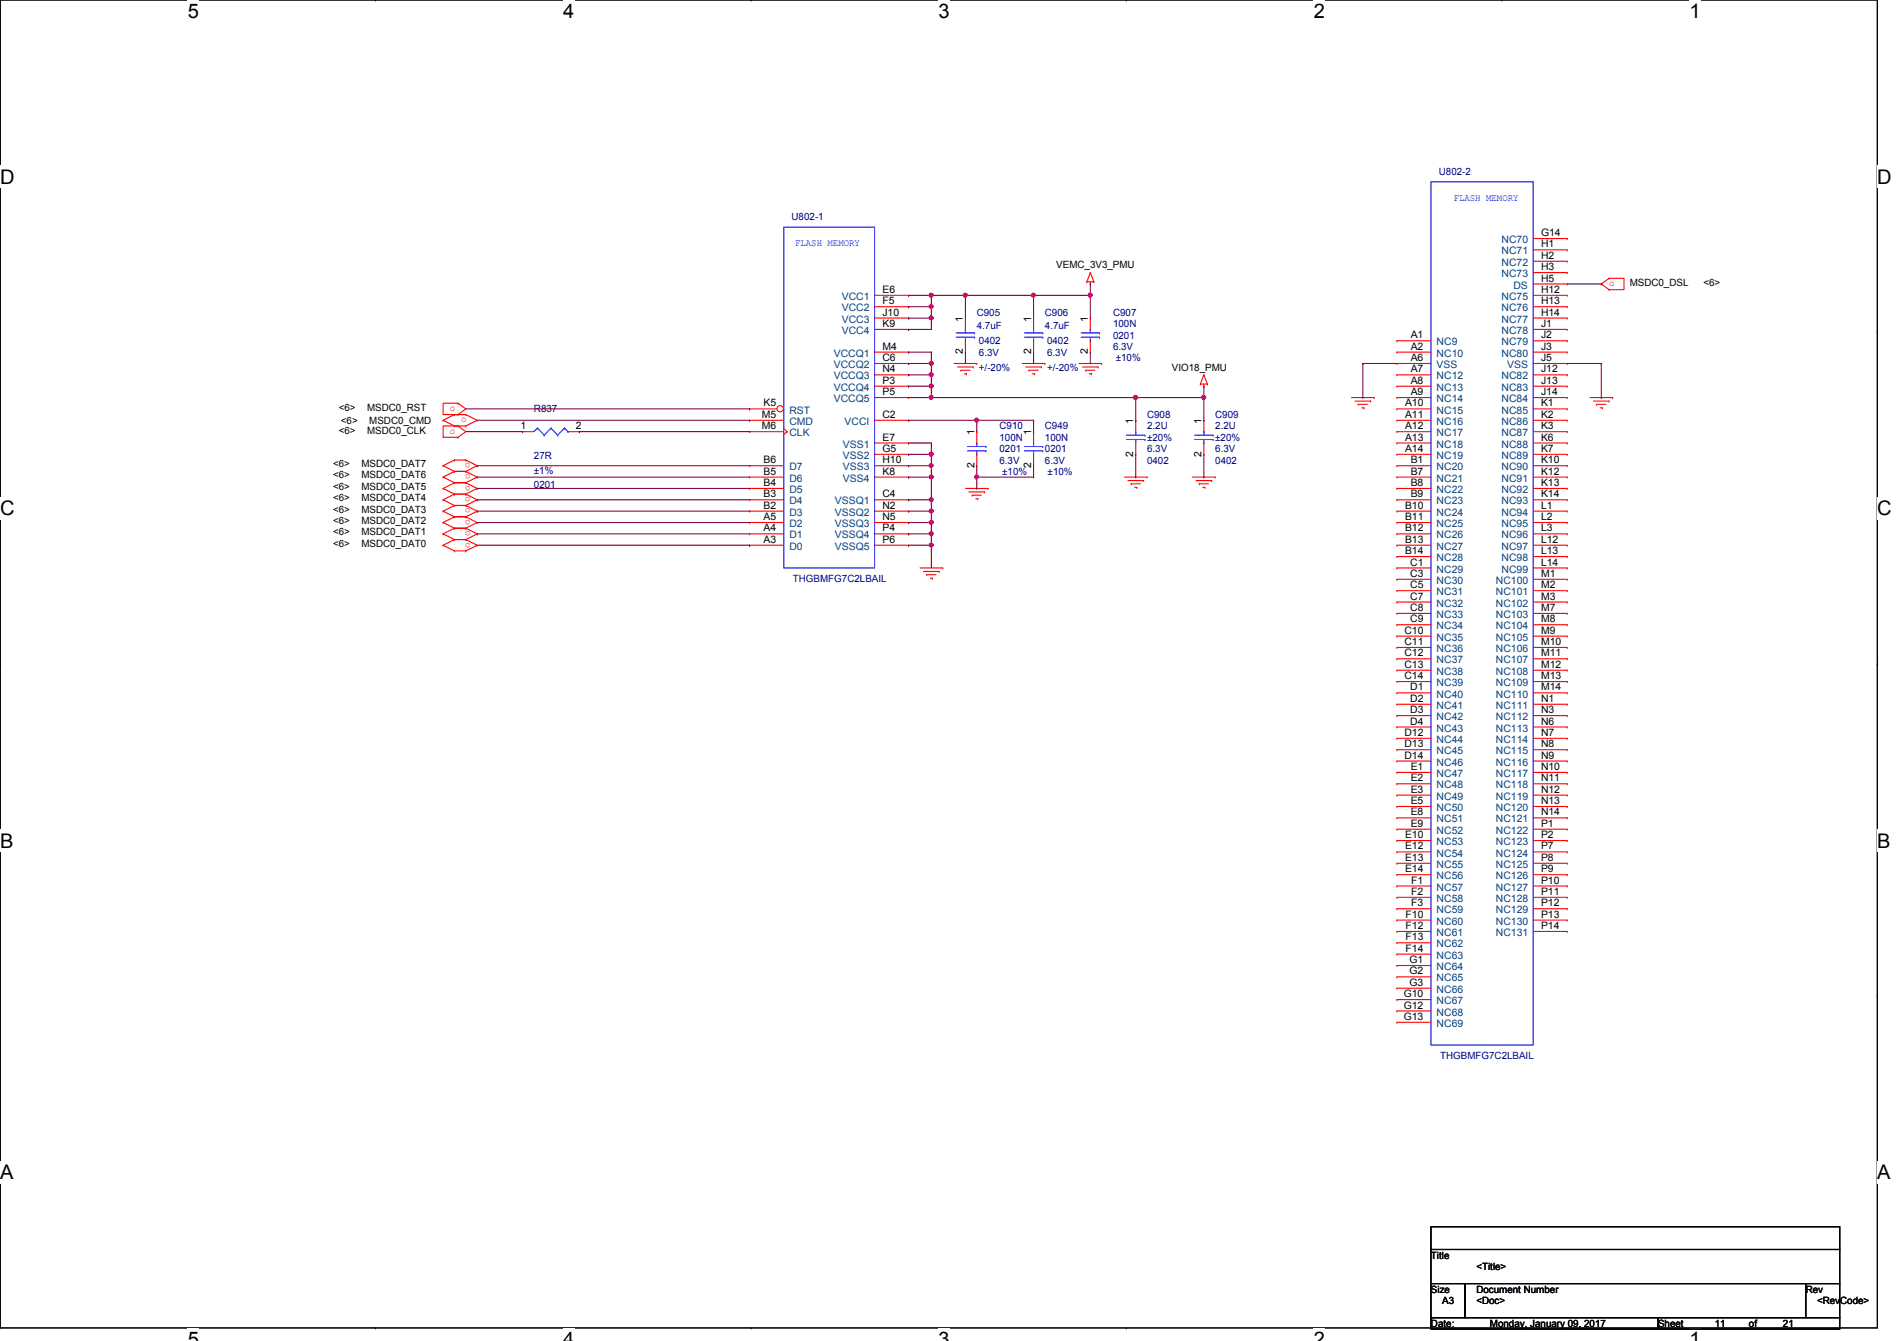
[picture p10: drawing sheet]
<svg xmlns="http://www.w3.org/2000/svg" width="297mm" height="210mm" viewBox="0 0 297 210" stroke-linecap="round" stroke-linejoin="round" font-family="sans-serif">
<path d="M0 0h294v207.9h-294z" fill="none" stroke="#000" stroke-width=".17"/>
<g fill="#fff">
<path d="M29.4 0h1.8v3.5h-1.8z"/>
<path d="M29.4 207.9h1.8v2h-1.8z"/>
</g>
<path d="M58.8 0h.1M58.8 207.9h.1" fill="none" stroke="#000" stroke-width=".17"/>
<g fill="#fff">
<path d="M88.2 0h1.7v3.5h-1.7z"/>
<path d="M88.2 207.9h1.7v2h-1.7z"/>
</g>
<path d="M117.6 0h.1M117.6 207.9h.1" fill="none" stroke="#000" stroke-width=".17"/>
<g fill="#fff">
<path d="M147 0h1.7v3.5h-1.7z"/>
<path d="M147 207.9h1.7v2h-1.7z"/>
</g>
<path d="M176.4 0h.1M176.4 207.9h.1" fill="none" stroke="#000" stroke-width=".17"/>
<g fill="#fff">
<path d="M205.7 0h1.8v3.5h-1.8z"/>
<path d="M205.7 207.9h1.8v2h-1.8z"/>
</g>
<path d="M235.2 0h.1M235.2 207.9h.1" fill="none" stroke="#000" stroke-width=".17"/>
<g fill="#fff">
<path d="M264.5 0h1.8v3.5h-1.8z"/>
<path d="M264.5 207.9h1.8v2h-1.8z"/>
<path d="M0 26h2.3v3.4h-2.3z"/>
<path d="M294 26h2.2v3.4h-2.2z"/>
<path d="M0 77.9h2.3v3.5h-2.3z"/>
<path d="M294 77.9h2.2v3.5h-2.2z"/>
</g>
<path d="M0 51.9h.1M294 51.9h.1" fill="none" stroke="#000" stroke-width=".17"/>
<g fill="#fff">
<path d="M0 129.9h2.1v3.4h-2.1z"/>
<path d="M294 129.9h2v3.4h-2z"/>
</g>
<path d="M0 103.9h.1M294 103.9h.1" fill="none" stroke="#000" stroke-width=".17"/>
<path d="M0 103.9h.1M294 103.9h.1" fill="none" stroke="#000" stroke-width=".16"/>
<g fill="#fff">
<path d="M0 181.8h2.1v3.5h-2.1z"/>
<path d="M294 181.8h2v3.5h-2z"/>
</g>
<path d="M0 155.9h.1M294 155.9h.1M224.1 192h64v3.6h-64zM224.1 195.6h64v5.3h-64zM224.1 200.9h5.3v5.3h-5.3zM224.1 206.2h35.5v1.8h-35.5zM229.4 200.9h53.3v5.3h-53.3zM259.6 206.2h28.5v1.8h-28.5zM282.7 200.9h5.4v5.3h-5.4z" fill="none" stroke="#000" stroke-width=".17"/>
<g fill="none" stroke="#f00" stroke-width=".17">
<path d="M136.9 56.9h5.4M136.9 46.2h5.4M136.9 48h5.4M136.9 49.8h5.4M136.9 51.6h5.4M136.9 55.1h5.4M136.9 58.7h5.4M142.3 46.2h.1M142.3 48h.1M142.3 49.8h.1M142.3 51.6h.1M142.3 55.1h.1"/>
<path d="M142.3 56.9h.1M142.3 58.7h.1M149.4 56.9h3.5M149.9 57.4h2.5M150.4 58h.1M150.4 58h1.5M151 58.5h.3M151.2 49.8h.1M151.2 55.1h.1M151.2 49.8v1.8M151.2 53.3v1.8M151.3 58.5h.1"/>
<path d="M152.4 57.4h.1M152.9 56.9h.1M160.1 56.9h3.5M160.6 57.4h2.5M161.1 58h.1M161.1 58h1.5M161.7 58.5h.3M161.8 49.8h.1M161.8 55.1h.1M161.8 49.8v1.8M161.8 53.3v1.8M162 58.5h.1"/>
<path d="M163.1 57.4h.1M163.6 56.9h.1M168.9 56.9h3.6M169.5 57.4h2.5M170 58h.1M170 58h1.4M170.2 44.1h.1M170.2 44.1h1.1M170.6 58.5h.3M170.7 44.4h.1M170.7 42.7h.1M170.7 44.1v.3"/>
<path d="M170.7 42.7l.6 1.4M170.7 42.7l-.5 1.4M170.9 58.5h.1M171.3 44.1h.1M172 57.4h.1M172.5 56.9h.1M188.5 58.7h.1M188.5 58.7l.6 1.4M188.5 58.7l-.5 1.4M252 43.6h.1M252 45.3h.1M252 43.6h2.3v1.7h-2.3"/>
<path d="M252 43.6l-1.3 .8 1.3 .9M69.4 72.9h.1M69.4 74.7h.1M69.4 76.5h.1M69.4 78.2h.1M69.4 65.8h.1M69.4 72.9l1.8 .9M69.4 74.7l1.8 .9M69.4 76.5l1.8 .8M69.4 78.2l1.8 .9M69.4 65.8l1.8 .9M71.2 73.8h.1"/>
<path d="M71.2 72h.1M71.2 75.6h.1M71.2 77.3h.1M71.2 79.1h.1M71.2 64.9h.1M71.2 66.7h.1M71.2 73.8h1.7M71.2 72h1.7M71.2 72l-1.8 .9M71.2 75.6h1.7M71.2 73.8l-1.8 .9M71.2 77.3h1.7"/>
<path d="M71.2 75.6l-1.8 .9M71.2 79.1h1.7M71.2 77.3l-1.8 .9M71.2 79.1l-1.8 .9M71.2 64.9h1.7M71.2 64.9l-1.8 .9M71.2 66.7h1.7M71.7 63.1h.1M71.7 64.9h.1M71.7 63.1h-2.3v1.8h2.3M71.7 66.7h.1M71.7 68.5h.1"/>
<path d="M71.7 66.7h-2.3v1.8h2.3M71.7 63.1l1.2 .9-1.2 .9M71.7 66.7l1.2 .9-1.2 .9M72.9 73.8h.1M72.9 72h.1M72.9 75.6h.1M72.9 77.3h.1M72.9 79.1h.1M72.9 64.9h.1M72.9 66.7h.1M72.9 72l1.8 .9M72.9 73.8l1.8 .9"/>
<path d="M72.9 75.6l1.8 .9M72.9 77.3l1.8 .9M72.9 79.1l1.8 .9M72.9 64.9l1.8 .9M74.7 72.9h.1M74.7 74.7h.1M74.7 76.5h.1M74.7 78.2h.1M74.7 65.8h.1M74.7 72.9l-1.8 .9M74.7 74.7l-1.8 .9M74.7 76.5l-1.8 .8"/>
<path d="M74.7 78.2l-1.8 .9M74.7 65.8l-1.8 .9M136.9 62.2h5.4M136.9 74.7h5.4M136.9 60.5h5.4M136.9 65.8h5.4M136.9 69.3h5.4M136.9 71.1h5.4M136.9 72.9h5.4M136.9 78.2h5.4M142.3 60.5h.1M142.3 62.2h.1"/>
<path d="M142.3 65.8h.1M142.3 69.3h.1M142.3 71.1h.1M142.3 72.9h.1M142.3 74.7h.1M142.3 78.2h.1M151.2 76.5h3.5M151.7 77h2.5M152.2 77.5h.1M152.2 77.5h1.5M152.8 78.1h.3M153.1 78.1h.1"/>
<path d="M154.2 77h.1M154.7 76.5h.1M176.1 74.7h3.5M176.6 75.2h2.5M177.1 75.7h.1M177.1 75.7h1.5M177.7 76.3h.3M178 76.3h.1M179.1 75.2h.1M179.6 74.7h.1M186.7 74.7h3.6M187.3 75.2h2.4"/>
<path d="M187.8 75.7h.1M187.8 75.7h1.4M188 60.1h.1M188 60.1h1.1M188.3 76.3h.4M188.5 60.5h.1M188.5 60.1v.4M188.7 76.3h.1M189.1 60.1h.1M189.7 75.2h.1M190.3 74.7h.1M211.6 62.2h3.6"/>
<path d="M212.2 62.8h2.4M212.7 63.3h.1M212.7 63.3h1.4M213.2 63.8h.4M213.6 63.8h.1M214.6 62.8h.1M215.2 62.2h.1M249 62.2h3.5M249.5 62.8h2.5M250 63.3h.1M250 63.3h1.5M250.6 63.8h.3"/>
<path d="M250.9 63.8h.1M252 62.8h.1M252.5 62.2h.1M69.4 80h.1M69.4 81.8h.1M69.4 83.6h.1M69.4 85.3h.1M69.4 80l1.8 .9M69.4 81.8l1.8 .9M69.4 83.6l1.8 .9M69.4 85.3l1.8 .9M71.2 80.9h.1"/>
<path d="M71.2 82.7h.1M71.2 84.5h.1M71.2 86.2h.1M71.2 80.9h1.7M71.2 82.7h1.7M71.2 80.9l-1.8 .9M71.2 84.5h1.7M71.2 82.7l-1.8 .9M71.2 86.2h1.7M71.2 84.5l-1.8 .8M72.9 80.9h.1M72.9 82.7h.1"/>
<path d="M72.9 84.5h.1M72.9 86.2h.1M72.9 80.9l1.8 .9M72.9 82.7l1.8 .9M72.9 84.5l1.8 .8M74.7 80h.1M74.7 81.8h.1M74.7 83.6h.1M74.7 85.3h.1M74.7 80l-1.8 .9M74.7 81.8l-1.8 .9M74.7 83.6l-1.8 .9"/>
<path d="M74.7 85.3l-1.8 .9M136.9 80h5.4M136.9 81.8h5.4M136.9 83.6h5.4M136.9 85.3h5.4M142.3 80h.1M142.3 81.8h.1M142.3 83.6h.1M142.3 85.3h.1M144.1 88.9h3.5M144.6 89.5h2.5M145.1 90h.1"/>
<path d="M145.1 90h1.5M145.7 90.5h.3M146 90.5h.1M147.1 89.5h.1M147.6 88.9h.1"/>
</g>
<g fill="none" stroke="#00f" stroke-width=".17">
<path d="M122.7 35.6h14.2v53.3h-14.2zM149.7 52.1h2.9M149.7 52.8h2.9M151.2 51.6h.1M151.2 53.3h.1M151.2 51.6v.5M151.2 52.8v.5M152.6 52.1h.1M152.6 52.8h.1M160.4 52.1h2.9M160.4 52.8h2.9M161.8 51.6h.1"/>
<path d="M161.8 53.3h.1M161.8 51.6v.5M161.8 52.8v.5M163.3 52.1h.1M163.3 52.8h.1"/>
</g>
<circle cx="122.2" cy="64" r=".5" fill="#fff"/>
<g fill="none" stroke="#f00" stroke-width=".17">
<path d="M240.1 37.3h5.3M240.1 39.1h5.3M245.4 37.3h.1M245.4 39.1h.1M170.7 49.8h.1M170.7 55.1h.1M170.7 49.8v1.8M170.7 53.3v1.8M218.7 53.3h.1M218.7 55.1h.1M218.7 56.9h.1M218.7 58.7h.1"/>
<path d="M218.7 53.3h5.4M218.7 55.1h5.4M218.7 56.9h5.4M218.7 58.7h5.4M240.1 53.3h5.3M240.1 55.1h5.3M240.1 56.9h5.3M240.1 58.7h5.3M240.1 40.9h5.3M240.1 42.7h5.3M240.1 44.4h5.3M240.1 46.2h5.3"/>
<path d="M240.1 48h5.3M240.1 49.8h5.3M240.1 51.6h5.3M245.4 40.9h.1M245.4 42.7h.1M245.4 44.4h.1M245.4 46.2h.1M245.4 48h.1M245.4 49.8h.1M245.4 51.6h.1M245.4 53.3h.1M245.4 55.1h.1"/>
<path d="M245.4 56.9h.1M245.4 58.7h.1M81.8 67.6h.1M81.8 67.6h1.8M88.9 67.6h1.8M90.7 67.6h.1M117.4 64h.1M117.4 65.8h.1M117.4 67.6h.1M117.4 72.9h.1M117.4 74.7h.1M117.4 76.5h.1"/>
<path d="M117.4 78.2h.1M117.4 64h4.3M117.4 65.8h5.3M117.4 67.6h5.3M117.4 72.9h5.3M117.4 74.7h5.3M117.4 76.5h5.3M117.4 78.2h5.3M122.7 68.1h.1M122.7 67.1l.5 .5M123.2 67.6h.1M123.2 67.6l-.5 .5"/>
<path d="M152.9 67.6h.1M152.9 72.9h.1M152.9 67.6v1.7M152.9 71.1v1.8M161.8 67.6h.1M161.8 72.9h.1M161.8 67.6v1.7M161.8 71.1v1.8M177.8 65.8h.1M177.8 71.1h.1M177.8 65.8v1.8M177.8 69.3v1.8"/>
<path d="M188.5 65.8h.1M188.5 71.1h.1M188.5 65.8v1.8M188.5 69.3v1.8M218.7 60.5h.1M218.7 62.2h.1M218.7 64h.1M218.7 65.8h.1M218.7 67.6h.1M218.7 69.3h.1M218.7 71.1h.1M218.7 72.9h.1"/>
<path d="M218.7 74.7h.1M218.7 76.5h.1M218.7 78.2h.1M218.7 64h5.4M218.7 65.8h5.4M218.7 67.6h5.4M218.7 72.9h5.4M218.7 74.7h5.4M218.7 76.5h5.4M218.7 78.2h5.4M218.7 60.5h5.4M218.7 62.2h5.4"/>
<path d="M218.7 69.3h5.4M218.7 71.1h5.4M240.1 64h5.3M240.1 65.8h5.3M240.1 67.6h5.3M240.1 72.9h5.3M240.1 74.7h5.3M240.1 76.5h5.3M240.1 78.2h5.3M240.1 60.5h5.3M240.1 62.2h5.3M240.1 69.3h5.3"/>
<path d="M240.1 71.1h5.3M245.4 60.5h.1M245.4 62.2h.1M245.4 64h.1M245.4 65.8h.1M245.4 67.6h.1M245.4 69.3h.1M245.4 71.1h.1M245.4 72.9h.1M245.4 74.7h.1M245.4 76.5h.1M245.4 78.2h.1"/>
<path d="M117.4 80h.1M117.4 81.8h.1M117.4 83.6h.1M117.4 85.3h.1M117.4 80h5.3M117.4 81.8h5.3M117.4 83.6h5.3M117.4 85.3h5.3M218.7 80h.1M218.7 81.8h.1M218.7 83.6h.1M218.7 85.3h.1"/>
<path d="M218.7 87.1h.1M218.7 88.9h.1M218.7 90.7h.1M218.7 92.5h.1M218.7 94.2h.1M218.7 96h.1M218.7 97.8h.1M218.7 99.6h.1M218.7 80h5.4M218.7 81.8h5.4M218.7 83.6h5.4M218.7 85.3h5.4"/>
<path d="M218.7 87.1h5.4M218.7 88.9h5.4M218.7 90.7h5.4M218.7 92.5h5.4M218.7 94.2h5.4M218.7 96h5.4M218.7 97.8h5.4M218.7 99.6h5.4M240.1 80h5.3M240.1 81.8h5.3M240.1 83.6h5.3M240.1 85.3h5.3"/>
<path d="M240.1 87.1h5.3M240.1 88.9h5.3M240.1 90.7h5.3M240.1 92.5h5.3M240.1 94.2h5.3M240.1 96h5.3M240.1 97.8h5.3M240.1 99.6h5.3M245.4 80h.1M245.4 81.8h.1M245.4 83.6h.1M245.4 85.3h.1"/>
<path d="M245.4 87.1h.1M245.4 88.9h.1M245.4 90.7h.1M245.4 92.5h.1M245.4 94.2h.1M245.4 96h.1M245.4 97.8h.1M245.4 99.6h.1M218.7 101.3h.1M218.7 103.1h.1M218.7 104.9h.1M218.7 106.7h.1"/>
<path d="M218.7 108.5h.1M218.7 110.2h.1M218.7 112h.1M218.7 113.8h.1M218.7 115.6h.1M218.7 117.3h.1M218.7 119.1h.1M218.7 101.3h5.4M218.7 103.1h5.4M218.7 104.9h5.4M218.7 106.7h5.4M218.7 108.5h5.4"/>
<path d="M218.7 110.2h5.4M218.7 112h5.4M218.7 113.8h5.4M218.7 115.6h5.4M218.7 117.3h5.4M218.7 119.1h5.4M240.1 101.3h5.3M240.1 103.1h5.3M240.1 104.9h5.3M240.1 106.7h5.3M240.1 108.5h5.3M240.1 110.2h5.3"/>
<path d="M240.1 112h5.3M240.1 113.8h5.3M240.1 115.6h5.3M240.1 117.3h5.3M240.1 119.1h5.3M245.4 101.3h.1M245.4 103.1h.1M245.4 104.9h.1M245.4 106.7h.1M245.4 108.5h.1M245.4 110.2h.1M245.4 112h.1"/>
<path d="M245.4 113.8h.1M245.4 115.6h.1M245.4 117.3h.1M245.4 119.1h.1M218.7 120.9h.1M218.7 122.7h.1M218.7 124.5h.1M218.7 126.2h.1M218.7 128h.1M218.7 129.8h.1M218.7 131.6h.1M218.7 133.3h.1"/>
<path d="M218.7 135.1h.1M218.7 136.9h.1M218.7 138.7h.1M218.7 120.9h5.4M218.7 122.7h5.4M218.7 124.5h5.4M218.7 126.2h5.4M218.7 128h5.4M218.7 129.8h5.4M218.7 131.6h5.4M218.7 133.3h5.4M218.7 135.1h5.4"/>
<path d="M218.7 136.9h5.4M218.7 138.7h5.4M240.1 120.9h5.3M240.1 122.7h5.3M240.1 124.5h5.3M240.1 126.2h5.3M240.1 128h5.3M240.1 129.8h5.3M240.1 131.6h5.3M240.1 133.3h5.3M240.1 135.1h5.3M240.1 136.9h5.3"/>
<path d="M240.1 138.7h5.3M245.4 120.9h.1M245.4 122.7h.1M245.4 124.5h.1M245.4 126.2h.1M245.4 128h.1M245.4 129.8h.1M245.4 131.6h.1M245.4 133.3h.1M245.4 135.1h.1M245.4 136.9h.1M245.4 138.7h.1"/>
<path d="M218.7 140.5h.1M218.7 142.2h.1M218.7 144h.1M218.7 145.8h.1M218.7 147.6h.1M218.7 149.4h.1M218.7 151.1h.1M218.7 152.9h.1M218.7 154.7h.1M218.7 156.5h.1M218.7 158.2h.1M218.7 140.5h5.4"/>
<path d="M218.7 142.2h5.4M218.7 144h5.4M218.7 145.8h5.4M218.7 147.6h5.4M218.7 149.4h5.4M218.7 151.1h5.4M218.7 152.9h5.4M218.7 154.7h5.4M218.7 156.5h5.4M218.7 158.2h5.4M240.1 140.5h5.3M240.1 142.2h5.3"/>
<path d="M240.1 144h5.3M240.1 145.8h5.3M245.4 140.5h.1M245.4 142.2h.1M245.4 144h.1M245.4 145.8h.1M218.7 160h.1M218.7 160h5.4"/>
<circle cx="122.2" cy="64" r=".5"/>
</g>
<g fill="none" stroke="#00f" stroke-width=".17">
<path d="M224.1 28.4h16v135.2h-16zM169.3 52.1h2.9M169.3 52.8h2.9M170.7 51.6h.1M170.7 53.3h.1M170.7 51.6v.5M170.7 52.8v.5M172.2 52.1h.1M172.2 52.8h.1M84.2 67h.1M84.2 67l-.6 .6M84.2 67l1 1.1"/>
<path d="M85.2 68.1h.1M86.3 67h.1M86.3 67l-1.1 1.1M86.3 67l1 1.1M87.3 68.1h.1M88.4 67h.1M88.4 67l-1.1 1.1M88.4 67l.5 .6M88.9 67.6h.1M151.5 69.9h2.9M151.5 70.6h2.9M152.9 69.3h.1"/>
<path d="M152.9 71.1h.1M152.9 69.3v.6M152.9 70.6v.5M154.4 69.9h.1M154.4 70.6h.1M160.4 69.9h2.9M160.4 70.6h2.9M161.8 69.3h.1M161.8 71.1h.1M161.8 69.3v.6M161.8 70.6v.5M163.3 69.9h.1"/>
<path d="M163.3 70.6h.1M176.4 68.1h2.9M176.4 68.8h2.9M177.8 67.6h.1M177.8 69.3h.1M177.8 67.6v.5M177.8 68.8v.5M179.3 68.1h.1M179.3 68.8h.1M187.1 68.1h2.8M187.1 68.8h2.8M188.5 67.6h.1"/>
<path d="M188.5 69.3h.1M188.5 67.6v.5M188.5 68.8v.5M189.9 68.1h.1M189.9 68.8h.1"/>
</g>
<g fill="none" stroke="#800040" stroke-width=".17">
<path d="M170.7 46.2h.1M170.7 44.4h.1M170.7 44.4v5.4M213.4 56.9h.1M213.4 56.9h5.3M213.4 56.9v5.3M245.4 56.9h5.3M245.4 44.4h5.3M250.7 56.9h.1M250.7 44.4h.1M250.7 56.9v5.3M72.9 64h44.5"/>
<path d="M74.7 72.9h.1M74.7 74.7h.1M74.7 76.5h.1M74.7 78.2h.1M74.7 65.8h42.7M74.7 72.9h42.7M74.7 74.7h42.7M74.7 76.5h42.7M74.7 78.2h42.7M117.4 65.8h.1M117.4 64h.1M142.3 69.3h.1"/>
<path d="M142.3 71.1h.1M142.3 72.9h.1M142.3 69.3h3.5M142.3 71.1h3.5M145.8 69.3h.1M145.8 71.1h.1M145.8 69.3v3.6h-3.5M188.5 60.5h.1M188.5 60.5v1.7M213.4 62.2h.1M250.7 62.2h.1M74.7 80h.1"/>
<path d="M74.7 81.8h.1M74.7 83.6h.1M74.7 80h42.7M74.7 81.8h42.7M74.7 83.6h42.7M74.7 85.3h42.7M117.4 85.3h.1M145.8 85.3h.1M145.8 85.3v3.6"/>
</g>
<circle cx="145.8" cy="71.1" r=".32" fill="#f0f"/>
<circle cx="145.8" cy="71.1" r=".32" fill="none" stroke="#f0f" stroke-width=".17"/>
<path d="M142.3 74.7h.1M145.8 72.9h.1M145.8 72.9v1.8h-3.5" fill="none" stroke="#800040" stroke-width=".17"/>
<circle cx="145.8" cy="72.9" r=".32" fill="#f0f"/>
<circle cx="145.8" cy="72.9" r=".32" fill="none" stroke="#f0f" stroke-width=".17"/>
<path d="M142.3 78.2h.1M145.8 74.7h.1M145.8 74.7v3.5h-3.5" fill="none" stroke="#800040" stroke-width=".17"/>
<circle cx="145.8" cy="78.2" r=".32" fill="#f0f"/>
<circle cx="145.8" cy="78.2" r=".32" fill="none" stroke="#f0f" stroke-width=".17"/>
<circle cx="145.8" cy="74.6" r=".32" fill="#f0f"/>
<circle cx="145.8" cy="74.6" r=".32" fill="none" stroke="#f0f" stroke-width=".17"/>
<path d="M142.3 80h.1M142.3 80h3.5M145.8 83.6h.1M145.8 83.6v1.7" fill="none" stroke="#800040" stroke-width=".17"/>
<circle cx="145.8" cy="85.3" r=".32" fill="#f0f"/>
<circle cx="145.8" cy="85.3" r=".32" fill="none" stroke="#f0f" stroke-width=".17"/>
<circle cx="145.8" cy="83.5" r=".32" fill="#f0f"/>
<circle cx="145.8" cy="83.5" r=".32" fill="none" stroke="#f0f" stroke-width=".17"/>
<path d="M142.3 81.8h.1M142.3 81.8h3.5" fill="none" stroke="#800040" stroke-width=".17"/>
<circle cx="145.8" cy="81.8" r=".32" fill="#f0f"/>
<circle cx="145.8" cy="81.8" r=".32" fill="none" stroke="#f0f" stroke-width=".17"/>
<path d="M142.3 51.6h.1M145.8 49.8h.1M145.8 49.8v1.8h-3.5M142.3 83.6h.1M142.3 85.3h.1M142.3 83.6h3.5M142.3 85.3h3.5" fill="none" stroke="#800040" stroke-width=".17"/>
<circle cx="145.8" cy="49.8" r=".32" fill="#f0f"/>
<circle cx="145.8" cy="49.8" r=".32" fill="none" stroke="#f0f" stroke-width=".17"/>
<path d="M145.8 46.2h5.4M151.2 46.2h.1" fill="none" stroke="#800040" stroke-width=".17"/>
<circle cx="145.8" cy="46.2" r=".32" fill="#f0f"/>
<circle cx="145.8" cy="46.2" r=".32" fill="none" stroke="#f0f" stroke-width=".17"/>
<circle cx="151.1" cy="46.2" r=".32" fill="#f0f"/>
<circle cx="151.1" cy="46.2" r=".32" fill="none" stroke="#f0f" stroke-width=".17"/>
<path d="M142.3 46.2h.1M142.3 48h.1M142.3 49.8h.1M142.3 46.2h3.5M142.3 48h3.5M145.8 46.2h.1M145.8 48h.1M145.8 46.2v3.6h-3.5" fill="none" stroke="#800040" stroke-width=".17"/>
<circle cx="145.8" cy="48" r=".32" fill="#f0f"/>
<circle cx="145.8" cy="48" r=".32" fill="none" stroke="#f0f" stroke-width=".17"/>
<g fill="none" stroke="#800040" stroke-width=".17">
<path d="M151.2 55.1h.1M151.2 55.1v1.8M170.7 55.1h.1M170.7 55.1v1.8M142.3 62.2h3.5M145.8 62.2h.1M177.8 74.7h.1M177.8 62.2h10.7M177.8 71.1v3.6M188.5 74.7h.1M188.5 65.8h.1M188.5 62.2h.1"/>
<path d="M188.5 62.2v3.6M188.5 71.1v3.6"/>
</g>
<circle cx="188.5" cy="62.2" r=".32" fill="#f0f"/>
<circle cx="188.5" cy="62.2" r=".32" fill="none" stroke="#f0f" stroke-width=".17"/>
<path d="M142.3 55.1h.1M142.3 55.1h3.5M145.8 55.1h.1M145.8 55.1v1.8M177.8 65.8h.1M177.8 62.2v3.6" fill="none" stroke="#800040" stroke-width=".17"/>
<circle cx="145.8" cy="56.9" r=".32" fill="#f0f"/>
<circle cx="145.8" cy="56.9" r=".32" fill="none" stroke="#f0f" stroke-width=".17"/>
<path d="M142.3 56.9h.1M142.3 58.7h.1M142.3 56.9h3.5M142.3 58.7h3.5M145.8 58.7h.1M145.8 58.7v1.8" fill="none" stroke="#800040" stroke-width=".17"/>
<circle cx="145.8" cy="58.6" r=".32" fill="#f0f"/>
<circle cx="145.8" cy="58.6" r=".32" fill="none" stroke="#f0f" stroke-width=".17"/>
<path d="M142.3 60.5h.1M142.3 65.8h.1M142.3 60.5h3.5M142.3 65.8h10.6" fill="none" stroke="#800040" stroke-width=".17"/>
<circle cx="152.9" cy="65.8" r=".32" fill="#f0f"/>
<circle cx="152.9" cy="65.8" r=".32" fill="none" stroke="#f0f" stroke-width=".17"/>
<path d="M145.8 56.9h.1M145.8 56.9v1.8M145.8 78.2h.1M145.8 78.2v5.4M152.9 65.8h.1M152.9 74.7h.1M152.9 65.8v1.8M152.9 72.9v1.8M145.8 81.8h.1M145.8 80h.1" fill="none" stroke="#800040" stroke-width=".17"/>
<circle cx="145.8" cy="80" r=".32" fill="#f0f"/>
<circle cx="145.8" cy="80" r=".32" fill="none" stroke="#f0f" stroke-width=".17"/>
<path d="M151.2 46.2h.1M151.2 46.2v3.6M151.2 46.2h19.5M161.8 46.2h.1M161.8 55.1h.1M161.8 46.2v3.6M161.8 55.1v1.8M170.7 46.2h.1" fill="none" stroke="#800040" stroke-width=".17"/>
<circle cx="161.8" cy="46.2" r=".32" fill="#f0f"/>
<circle cx="161.8" cy="46.2" r=".32" fill="none" stroke="#f0f" stroke-width=".17"/>
<circle cx="170.7" cy="46.2" r=".32" fill="#f0f"/>
<circle cx="170.7" cy="46.2" r=".32" fill="none" stroke="#f0f" stroke-width=".17"/>
<path d="M145.8 62.2h.1M145.8 60.5v1.7" fill="none" stroke="#800040" stroke-width=".17"/>
<circle cx="145.8" cy="60.4" r=".32" fill="#f0f"/>
<circle cx="145.8" cy="60.4" r=".32" fill="none" stroke="#f0f" stroke-width=".17"/>
<path d="M145.8 62.2h32M177.8 62.2h.1" fill="none" stroke="#800040" stroke-width=".17"/>
<circle cx="145.8" cy="62.2" r=".32" fill="#f0f"/>
<circle cx="145.8" cy="62.2" r=".32" fill="none" stroke="#f0f" stroke-width=".17"/>
<circle cx="177.8" cy="62.2" r=".32" fill="#f0f"/>
<circle cx="177.8" cy="62.2" r=".32" fill="none" stroke="#f0f" stroke-width=".17"/>
<path d="M152.9 74.7h.1M152.9 76.5h.1M152.9 65.8h8.9M152.9 74.7h8.9M152.9 74.7v1.8M161.8 65.8h.1M161.8 67.6h.1M161.8 74.7h.1M161.8 65.8v1.8M161.8 72.9v1.8" fill="none" stroke="#800040" stroke-width=".17"/>
<circle cx="152.9" cy="74.6" r=".32" fill="#f0f"/>
<circle cx="152.9" cy="74.6" r=".32" fill="none" stroke="#f0f" stroke-width=".17"/>
<path d="M72.9 67.6h8.9M81.8 67.6h.1M90.7 67.6h.1M90.7 67.6h26.7" fill="none" stroke="#800040" stroke-width=".17"/>
<circle cx="145.8" cy="71.1" r=".32" fill="#f0f"/>
<circle cx="145.8" cy="71.1" r=".32" fill="none" stroke="#f0f" stroke-width=".17"/>
<circle cx="145.8" cy="72.9" r=".32" fill="#f0f"/>
<circle cx="145.8" cy="72.9" r=".32" fill="none" stroke="#f0f" stroke-width=".17"/>
<circle cx="145.8" cy="78.2" r=".32" fill="#f0f"/>
<circle cx="145.8" cy="78.2" r=".32" fill="none" stroke="#f0f" stroke-width=".17"/>
<circle cx="145.8" cy="74.6" r=".32" fill="#f0f"/>
<circle cx="145.8" cy="74.6" r=".32" fill="none" stroke="#f0f" stroke-width=".17"/>
<circle cx="145.8" cy="85.3" r=".32" fill="#f0f"/>
<circle cx="145.8" cy="85.3" r=".32" fill="none" stroke="#f0f" stroke-width=".17"/>
<circle cx="145.8" cy="83.5" r=".32" fill="#f0f"/>
<circle cx="145.8" cy="83.5" r=".32" fill="none" stroke="#f0f" stroke-width=".17"/>
<circle cx="145.8" cy="81.8" r=".32" fill="#f0f"/>
<circle cx="145.8" cy="81.8" r=".32" fill="none" stroke="#f0f" stroke-width=".17"/>
<circle cx="145.8" cy="49.8" r=".32" fill="#f0f"/>
<circle cx="145.8" cy="49.8" r=".32" fill="none" stroke="#f0f" stroke-width=".17"/>
<circle cx="145.8" cy="46.2" r=".32" fill="#f0f"/>
<circle cx="145.8" cy="46.2" r=".32" fill="none" stroke="#f0f" stroke-width=".17"/>
<circle cx="151.1" cy="46.2" r=".32" fill="#f0f"/>
<circle cx="151.1" cy="46.2" r=".32" fill="none" stroke="#f0f" stroke-width=".17"/>
<circle cx="145.8" cy="48" r=".32" fill="#f0f"/>
<circle cx="145.8" cy="48" r=".32" fill="none" stroke="#f0f" stroke-width=".17"/>
<circle cx="188.5" cy="62.2" r=".32" fill="#f0f"/>
<circle cx="188.5" cy="62.2" r=".32" fill="none" stroke="#f0f" stroke-width=".17"/>
<circle cx="145.8" cy="56.9" r=".32" fill="#f0f"/>
<circle cx="145.8" cy="56.9" r=".32" fill="none" stroke="#f0f" stroke-width=".17"/>
<circle cx="145.8" cy="58.6" r=".32" fill="#f0f"/>
<circle cx="145.8" cy="58.6" r=".32" fill="none" stroke="#f0f" stroke-width=".17"/>
<circle cx="152.9" cy="65.8" r=".32" fill="#f0f"/>
<circle cx="152.9" cy="65.8" r=".32" fill="none" stroke="#f0f" stroke-width=".17"/>
<circle cx="145.8" cy="80" r=".32" fill="#f0f"/>
<circle cx="145.8" cy="80" r=".32" fill="none" stroke="#f0f" stroke-width=".17"/>
<circle cx="161.8" cy="46.2" r=".32" fill="#f0f"/>
<circle cx="161.8" cy="46.2" r=".32" fill="none" stroke="#f0f" stroke-width=".17"/>
<circle cx="170.7" cy="46.2" r=".32" fill="#f0f"/>
<circle cx="170.7" cy="46.2" r=".32" fill="none" stroke="#f0f" stroke-width=".17"/>
<circle cx="145.8" cy="60.4" r=".32" fill="#f0f"/>
<circle cx="145.8" cy="60.4" r=".32" fill="none" stroke="#f0f" stroke-width=".17"/>
<circle cx="145.8" cy="62.2" r=".32" fill="#f0f"/>
<circle cx="145.8" cy="62.2" r=".32" fill="none" stroke="#f0f" stroke-width=".17"/>
<circle cx="177.8" cy="62.2" r=".32" fill="#f0f"/>
<circle cx="177.8" cy="62.2" r=".32" fill="none" stroke="#f0f" stroke-width=".17"/>
<circle cx="152.9" cy="74.6" r=".32" fill="#f0f"/>
<circle cx="152.9" cy="74.6" r=".32" fill="none" stroke="#f0f" stroke-width=".17"/>
<g font-size="3.1">
<text x="29.4" y="2.8">5</text>
<text x="88.2" y="2.8">4</text>
<text x="147" y="2.8">3</text>
<text x="205.7" y="2.8">2</text>
<text x="264.5" y="2.8">1</text>
<text x="0" y="28.7">D</text>
<text x="294" y="28.7">D</text>
<text x="0" y="80.7">C</text>
<text x="294" y="80.7">C</text>
<text x="0" y="132.7">B</text>
<text x="294" y="132.7">B</text>
<text x="0" y="184.6">A</text>
<text x="294" y="184.6">A</text>
<text x="29.4" y="210.7">5</text>
<text x="88.2" y="210.7">4</text>
<text x="147" y="210.7">3</text>
<text x="205.7" y="210.7">2</text>
<text x="264.5" y="210.7">1</text>
</g>
<g font-size="1.6" fill="#000080">
<text x="225.3" y="27.4">U802-2</text>
<text x="123.9" y="34.5">U802-1</text>
<text x="152.9" y="49.4">C905</text>
<text x="152.9" y="51.6">4.7uF</text>
<text x="153.3" y="53.9">0402</text>
<text x="163.6" y="49.4">C906</text>
<text x="163.6" y="51.6">4.7uF</text>
<text x="164" y="53.9">0402</text>
<text x="174.3" y="49.4">C907</text>
<text x="174.3" y="51.2">100N</text>
<text x="174.3" y="53">0201</text>
<text x="153.3" y="55.7">6.3V</text>
<text x="153.3" y="58">+/-20%</text>
<text x="164" y="55.7">6.3V</text>
<text x="164" y="58">+/-20%</text>
<text x="174.3" y="54.8">6.3V</text>
<text x="174.7" y="56.6">±10%</text>
<text x="83.6" y="64.6">R837</text>
<text x="179.6" y="65.4">C908</text>
<text x="190.3" y="65.4">C909</text>
<text x="83.6" y="71.8">27R</text>
<text x="156.5" y="67.2">C910</text>
<text x="156.5" y="69">100N</text>
<text x="156.5" y="70.8">0201</text>
<text x="163.6" y="67.2">C949</text>
<text x="163.6" y="69">100N</text>
<text x="163.6" y="70.8">0201</text>
<text x="179.6" y="67.2">2.2U</text>
<text x="179.6" y="70.8">6.3V</text>
<text x="179.6" y="69">±20%</text>
<text x="190.3" y="67.2">2.2U</text>
<text x="190.3" y="70.8">6.3V</text>
<text x="190.3" y="69">±20%</text>
<text x="83.6" y="74.2">±1%</text>
<text x="83.6" y="76.5">0201</text>
<text x="156.5" y="72.6">6.3V</text>
<text x="156.9" y="74.3">±10%</text>
<text x="163.6" y="72.6">6.3V</text>
<text x="164" y="74.3">±10%</text>
<text x="179.6" y="72.6">0402</text>
<text x="190.3" y="72.6">0402</text>
<text x="124.2" y="91.1">THGBMFG7C2LBAIL</text>
<text x="225.5" y="165.7">THGBMFG7C2LBAIL</text>
</g>
<g font-size="1.6" fill="#00f">
<text x="227.6" y="31.5">FLASH MEMORY</text>
<text x="124.5" y="38.6">FLASH MEMORY</text>
</g>
<g font-size="1.6">
<text x="165.4" y="42">VEMC_3V3_PMU</text>
<text x="241.3" y="37">G14</text>
<text x="241.3" y="38.7">H1</text>
<text x="241.3" y="40.5">H2</text>
<text x="138.2" y="45.8">E6</text>
<text x="138.2" y="47.6">F5</text>
<text x="241.3" y="42.3">H3</text>
<text x="241.3" y="44.1">H5</text>
<text x="241.3" y="45.8">H12</text>
<text x="241.3" y="47.6">H13</text>
<text x="255.2" y="44.8">MSDC0_DSL</text>
<text x="266.7" y="44.8">&lt;6&gt;</text>
<text x="138.2" y="49.4">J10</text>
<text x="138.2" y="51.2">K9</text>
<text x="150.8" y="50.3" transform="rotate(-90 150.8 50.3)">1</text>
<text x="161.5" y="50.3" transform="rotate(-90 161.5 50.3)">1</text>
<text x="170.3" y="50.3" transform="rotate(-90 170.3 50.3)">1</text>
<text x="220.9" y="53">A1</text>
<text x="241.3" y="49.4">H14</text>
<text x="241.3" y="51.2">J1</text>
<text x="241.3" y="53">J2</text>
<text x="138.2" y="54.7">M4</text>
<text x="138.2" y="56.5">C6</text>
<text x="138.2" y="58.3">N4</text>
<text x="150.8" y="55.5" transform="rotate(-90 150.8 55.5)">2</text>
<text x="161.5" y="55.5" transform="rotate(-90 161.5 55.5)">2</text>
<text x="170.3" y="55.5" transform="rotate(-90 170.3 55.5)">2</text>
<text x="183.5" y="58">VIO18_PMU</text>
<text x="220.9" y="54.7">A2</text>
<text x="220.9" y="56.5">A6</text>
<text x="220.9" y="58.3">A7</text>
<text x="241.3" y="54.7">J3</text>
<text x="241.3" y="56.5">J5</text>
<text x="241.3" y="58.3">J12</text>
<text x="53" y="64.4">&lt;6&gt;</text>
<text x="57.5" y="64.4">MSDC0_RST</text>
<text x="119.3" y="65.4">M5</text>
<text x="119.5" y="63.6">K5</text>
<text x="138.2" y="60.1">P3</text>
<text x="138.2" y="61.8">P5</text>
<text x="138.2" y="65.4">C2</text>
<text x="220" y="63.6">A10</text>
<text x="220" y="65.4">A11</text>
<text x="220.9" y="60.1">A8</text>
<text x="220.9" y="61.8">A9</text>
<text x="241.3" y="60.1">J13</text>
<text x="241.3" y="61.8">J14</text>
<text x="241.3" y="63.6">K1</text>
<text x="241.3" y="65.4">K2</text>
<text x="53" y="67.9">&lt;6&gt;</text>
<text x="53.4" y="66.3">&lt;6&gt;</text>
<text x="57.5" y="67.9">MSDC0_CLK</text>
<text x="57.8" y="66.3">MSDC0_CMD</text>
<text x="81.5" y="67.2">1</text>
<text x="90.2" y="67.2">2</text>
<text x="119.3" y="67.2">M6</text>
<text x="138.2" y="69">E7</text>
<text x="138.2" y="70.7">G5</text>
<text x="152.6" y="68.1" transform="rotate(-90 152.6 68.1)">1</text>
<text x="161.5" y="68.1" transform="rotate(-90 161.5 68.1)">1</text>
<text x="177.5" y="71.5" transform="rotate(-90 177.5 71.5)">2</text>
<text x="177.5" y="66.3" transform="rotate(-90 177.5 66.3)">1</text>
<text x="188.1" y="71.5" transform="rotate(-90 188.1 71.5)">2</text>
<text x="188.1" y="66.3" transform="rotate(-90 188.1 66.3)">1</text>
<text x="220" y="67.2">A12</text>
<text x="220" y="69">A13</text>
<text x="220" y="70.7">A14</text>
<text x="241.3" y="67.2">K3</text>
<text x="241.3" y="69">K6</text>
<text x="241.3" y="70.7">K7</text>
<text x="52.2" y="73.1">&lt;6&gt;</text>
<text x="52.2" y="74.9">&lt;6&gt;</text>
<text x="52.2" y="76.7">&lt;6&gt;</text>
<text x="56.6" y="73.1">MSDC0_DAT7</text>
<text x="56.6" y="74.9">MSDC0_DAT6</text>
<text x="56.6" y="76.7">MSDC0_DAT5</text>
<text x="119.5" y="72.5">B6</text>
<text x="119.5" y="74.3">B5</text>
<text x="119.5" y="76.1">B4</text>
<text x="119.5" y="77.9">B3</text>
<text x="138.2" y="72.5">H10</text>
<text x="138.2" y="74.3">K8</text>
<text x="138.2" y="77.9">C4</text>
<text x="152.6" y="73.2" transform="rotate(-90 152.6 73.2)">2</text>
<text x="161.5" y="73.2" transform="rotate(-90 161.5 73.2)">2</text>
<text x="220.9" y="72.5">B1</text>
<text x="220.9" y="74.3">B7</text>
<text x="220.9" y="76.1">B8</text>
<text x="220.9" y="77.9">B9</text>
<text x="241.3" y="72.5">K10</text>
<text x="241.3" y="74.3">K12</text>
<text x="241.3" y="76.1">K13</text>
<text x="241.3" y="77.9">K14</text>
<text x="52.2" y="78.4">&lt;6&gt;</text>
<text x="52.2" y="80.2">&lt;6&gt;</text>
<text x="52.2" y="82">&lt;6&gt;</text>
<text x="52.2" y="83.8">&lt;6&gt;</text>
<text x="56.6" y="78.4">MSDC0_DAT4</text>
<text x="56.6" y="80.2">MSDC0_DAT3</text>
<text x="56.6" y="82">MSDC0_DAT2</text>
<text x="56.6" y="83.8">MSDC0_DAT1</text>
<text x="119.5" y="79.6">B2</text>
<text x="119.5" y="81.4">A5</text>
<text x="119.5" y="83.2">A4</text>
<text x="138.2" y="79.6">N2</text>
<text x="138.2" y="81.4">N5</text>
<text x="138.2" y="83.2">P4</text>
<text x="220" y="79.6">B10</text>
<text x="220" y="81.4">B11</text>
<text x="220" y="83.2">B12</text>
<text x="241.3" y="79.6">L1</text>
<text x="241.3" y="81.4">L2</text>
<text x="241.3" y="83.2">L3</text>
<text x="52.2" y="85.6">&lt;6&gt;</text>
<text x="56.6" y="85.6">MSDC0_DAT0</text>
<text x="119.5" y="85">A3</text>
<text x="138.2" y="85">P6</text>
<text x="220" y="85">B13</text>
<text x="220" y="86.7">B14</text>
<text x="220.8" y="88.5">C1</text>
<text x="241.3" y="85">L12</text>
<text x="241.3" y="86.7">L13</text>
<text x="241.3" y="88.5">L14</text>
<text x="220.8" y="90.3">C3</text>
<text x="220.8" y="92.1">C5</text>
<text x="220.8" y="93.9">C7</text>
<text x="220.8" y="95.6">C8</text>
<text x="241.3" y="90.3">M1</text>
<text x="241.3" y="92.1">M2</text>
<text x="241.3" y="93.9">M3</text>
<text x="241.3" y="95.6">M7</text>
<text x="219.9" y="99.2">C10</text>
<text x="219.9" y="101">C11</text>
<text x="220.8" y="97.4">C9</text>
<text x="241.3" y="97.4">M8</text>
<text x="241.3" y="99.2">M9</text>
<text x="241.3" y="101">M10</text>
<text x="219.9" y="102.7">C12</text>
<text x="219.9" y="104.5">C13</text>
<text x="219.9" y="106.3">C14</text>
<text x="241.3" y="102.7">M11</text>
<text x="241.3" y="104.5">M12</text>
<text x="241.3" y="106.3">M13</text>
<text x="220.8" y="108.1">D1</text>
<text x="220.8" y="109.9">D2</text>
<text x="220.8" y="111.6">D3</text>
<text x="220.8" y="113.4">D4</text>
<text x="241.3" y="108.1">M14</text>
<text x="241.3" y="109.9">N1</text>
<text x="241.3" y="111.6">N3</text>
<text x="241.3" y="113.4">N6</text>
<text x="219.9" y="115.2">D12</text>
<text x="219.9" y="117">D13</text>
<text x="219.9" y="118.7">D14</text>
<text x="241.3" y="115.2">N7</text>
<text x="241.3" y="117">N8</text>
<text x="241.3" y="118.7">N9</text>
<text x="220.9" y="120.5">E1</text>
<text x="220.9" y="122.3">E2</text>
<text x="220.9" y="124.1">E3</text>
<text x="220.9" y="125.9">E5</text>
<text x="241.3" y="120.5">N10</text>
<text x="241.3" y="122.3">N11</text>
<text x="241.3" y="124.1">N12</text>
<text x="241.3" y="125.9">N13</text>
<text x="220" y="131.2">E10</text>
<text x="220.9" y="127.6">E8</text>
<text x="220.9" y="129.4">E9</text>
<text x="241.3" y="127.6">N14</text>
<text x="241.3" y="129.4">P1</text>
<text x="241.3" y="131.2">P2</text>
<text x="220" y="133">E12</text>
<text x="220" y="134.7">E13</text>
<text x="220" y="136.5">E14</text>
<text x="241.3" y="133">P7</text>
<text x="241.3" y="134.7">P8</text>
<text x="241.3" y="136.5">P9</text>
<text x="220.1" y="143.6">F10</text>
<text x="221" y="138.3">F1</text>
<text x="221" y="140.1">F2</text>
<text x="221" y="141.9">F3</text>
<text x="241.3" y="138.3">P10</text>
<text x="241.3" y="140.1">P11</text>
<text x="241.3" y="141.9">P12</text>
<text x="241.3" y="143.6">P13</text>
<text x="220.1" y="145.4">F12</text>
<text x="220.1" y="147.2">F13</text>
<text x="220.1" y="149">F14</text>
<text x="241.3" y="145.4">P14</text>
<text x="220.7" y="150.7">G1</text>
<text x="220.7" y="152.5">G2</text>
<text x="220.7" y="154.3">G3</text>
<text x="219.8" y="156.1">G10</text>
<text x="219.8" y="157.9">G12</text>
<text x="219.8" y="159.6">G13</text>
<text x="224.1" y="197">Title</text>
<text x="224.1" y="202.4">Size</text>
<text x="231.2" y="202.4">Document Number</text>
<text x="231.2" y="198.8">&lt;Title&gt;</text>
<text x="282.7" y="202.4">Rev</text>
<text x="224.1" y="207.7">Date:</text>
<text x="225.8" y="204.1">A3</text>
<text x="231.2" y="204.1">&lt;Doc&gt;</text>
<text x="233.3" y="207.7">Monday, January 09, 2017</text>
<text x="259.6" y="207.7">Sheet</text>
<text x="268.5" y="207.7">11</text>
<text x="273.9" y="207.7">of</text>
<text x="279.2" y="207.7">21</text>
<text x="284.5" y="204.1">&lt;RevCode&gt;</text>
</g>
<g font-size="1.6" fill="#004080">
<text x="235.1" y="38.1">NC70</text>
<text x="235.1" y="39.8">NC71</text>
<text x="235.1" y="41.6">NC72</text>
<text x="131.8" y="46.9">VCC1</text>
<text x="235.1" y="43.4">NC73</text>
<text x="235.1" y="46.9">NC75</text>
<text x="237" y="45.2">DS</text>
<text x="131.8" y="48.7">VCC2</text>
<text x="131.8" y="50.5">VCC3</text>
<text x="131.8" y="52.3">VCC4</text>
<text x="235.1" y="48.7">NC76</text>
<text x="235.1" y="50.5">NC77</text>
<text x="235.1" y="52.3">NC78</text>
<text x="130.6" y="55.8">VCCQ1</text>
<text x="130.6" y="57.6">VCCQ2</text>
<text x="130.6" y="59.4">VCCQ3</text>
<text x="225" y="54.1">NC9</text>
<text x="225" y="55.8">NC10</text>
<text x="225" y="57.6">VSS</text>
<text x="225" y="59.4">NC12</text>
<text x="235.1" y="54.1">NC79</text>
<text x="235.1" y="55.8">NC80</text>
<text x="235.1" y="59.4">NC82</text>
<text x="236" y="57.6">VSS</text>
<text x="123.6" y="64.7">RST</text>
<text x="130.6" y="61.2">VCCQ4</text>
<text x="130.6" y="62.9">VCCQ5</text>
<text x="225" y="61.2">NC13</text>
<text x="225" y="62.9">NC14</text>
<text x="225" y="64.7">NC15</text>
<text x="235.1" y="61.2">NC83</text>
<text x="235.1" y="62.9">NC84</text>
<text x="235.1" y="64.7">NC85</text>
<text x="123.6" y="66.5">CMD</text>
<text x="123.6" y="68.3">CLK</text>
<text x="132" y="70.1">VSS1</text>
<text x="132" y="71.8">VSS2</text>
<text x="132.2" y="66.5">VCCI</text>
<text x="225" y="66.5">NC16</text>
<text x="225" y="68.3">NC17</text>
<text x="225" y="70.1">NC18</text>
<text x="225" y="71.8">NC19</text>
<text x="235.1" y="66.5">NC86</text>
<text x="235.1" y="68.3">NC87</text>
<text x="235.1" y="70.1">NC88</text>
<text x="235.1" y="71.8">NC89</text>
<text x="123.6" y="73.6">D7</text>
<text x="123.6" y="75.4">D6</text>
<text x="123.6" y="77.2">D5</text>
<text x="132" y="73.6">VSS3</text>
<text x="132" y="75.4">VSS4</text>
<text x="225" y="73.6">NC20</text>
<text x="225" y="75.4">NC21</text>
<text x="225" y="77.2">NC22</text>
<text x="235.1" y="73.6">NC90</text>
<text x="235.1" y="75.4">NC91</text>
<text x="235.1" y="77.2">NC92</text>
<text x="123.6" y="79">D4</text>
<text x="123.6" y="80.7">D3</text>
<text x="123.6" y="82.5">D2</text>
<text x="130.7" y="79">VSSQ1</text>
<text x="130.7" y="80.7">VSSQ2</text>
<text x="130.7" y="82.5">VSSQ3</text>
<text x="225" y="79">NC23</text>
<text x="225" y="80.7">NC24</text>
<text x="225" y="82.5">NC25</text>
<text x="235.1" y="79">NC93</text>
<text x="235.1" y="80.7">NC94</text>
<text x="235.1" y="82.5">NC95</text>
<text x="123.6" y="84.3">D1</text>
<text x="123.6" y="86.1">D0</text>
<text x="130.7" y="84.3">VSSQ4</text>
<text x="130.7" y="86.1">VSSQ5</text>
<text x="225" y="84.3">NC26</text>
<text x="225" y="86.1">NC27</text>
<text x="225" y="87.8">NC28</text>
<text x="225" y="89.6">NC29</text>
<text x="235.1" y="84.3">NC96</text>
<text x="235.1" y="86.1">NC97</text>
<text x="235.1" y="87.8">NC98</text>
<text x="235.1" y="89.6">NC99</text>
<text x="225" y="91.4">NC30</text>
<text x="225" y="93.2">NC31</text>
<text x="225" y="95">NC32</text>
<text x="234.2" y="91.4">NC100</text>
<text x="234.2" y="93.2">NC101</text>
<text x="234.2" y="95">NC102</text>
<text x="225" y="96.7">NC33</text>
<text x="225" y="98.5">NC34</text>
<text x="225" y="100.3">NC35</text>
<text x="234.2" y="96.7">NC103</text>
<text x="234.2" y="98.5">NC104</text>
<text x="234.2" y="100.3">NC105</text>
<text x="225" y="102.1">NC36</text>
<text x="225" y="103.8">NC37</text>
<text x="225" y="105.6">NC38</text>
<text x="225" y="107.4">NC39</text>
<text x="234.2" y="102.1">NC106</text>
<text x="234.2" y="103.8">NC107</text>
<text x="234.2" y="105.6">NC108</text>
<text x="234.2" y="107.4">NC109</text>
<text x="225" y="109.2">NC40</text>
<text x="225" y="111">NC41</text>
<text x="225" y="112.7">NC42</text>
<text x="234.2" y="109.2">NC110</text>
<text x="234.2" y="111">NC111</text>
<text x="234.2" y="112.7">NC112</text>
<text x="225" y="114.5">NC43</text>
<text x="225" y="116.3">NC44</text>
<text x="225" y="118.1">NC45</text>
<text x="225" y="119.8">NC46</text>
<text x="234.2" y="114.5">NC113</text>
<text x="234.2" y="116.3">NC114</text>
<text x="234.2" y="118.1">NC115</text>
<text x="234.2" y="119.8">NC116</text>
<text x="225" y="121.6">NC47</text>
<text x="225" y="123.4">NC48</text>
<text x="225" y="125.2">NC49</text>
<text x="234.2" y="121.6">NC117</text>
<text x="234.2" y="123.4">NC118</text>
<text x="234.2" y="125.2">NC119</text>
<text x="225" y="127">NC50</text>
<text x="225" y="128.7">NC51</text>
<text x="225" y="130.5">NC52</text>
<text x="234.2" y="127">NC120</text>
<text x="234.2" y="128.7">NC121</text>
<text x="234.2" y="130.5">NC122</text>
<text x="225" y="132.3">NC53</text>
<text x="225" y="134.1">NC54</text>
<text x="225" y="135.8">NC55</text>
<text x="225" y="137.6">NC56</text>
<text x="234.2" y="132.3">NC123</text>
<text x="234.2" y="134.1">NC124</text>
<text x="234.2" y="135.8">NC125</text>
<text x="234.2" y="137.6">NC126</text>
<text x="225" y="139.4">NC57</text>
<text x="225" y="141.2">NC58</text>
<text x="225" y="143">NC59</text>
<text x="234.2" y="139.4">NC127</text>
<text x="234.2" y="141.2">NC128</text>
<text x="234.2" y="143">NC129</text>
<text x="225" y="144.7">NC60</text>
<text x="225" y="146.5">NC61</text>
<text x="225" y="148.3">NC62</text>
<text x="234.2" y="144.7">NC130</text>
<text x="234.2" y="146.5">NC131</text>
<text x="225" y="150.1">NC63</text>
<text x="225" y="151.8">NC64</text>
<text x="225" y="153.6">NC65</text>
<text x="225" y="155.4">NC66</text>
<text x="225" y="157.2">NC67</text>
<text x="225" y="159">NC68</text>
<text x="225" y="160.7">NC69</text>
</g>
<g font-size="1.6" fill="#f00">
<text x="252" y="44.8">o</text>
<text x="70.4" y="64.3">o</text>
<text x="70.4" y="67.9">o</text>
<text x="72.2" y="66.1">o</text>
<text x="73.7" y="72.5" transform="rotate(180 73.7 72.5)">o</text>
<text x="73.7" y="74.3" transform="rotate(180 73.7 74.3)">o</text>
<text x="73.7" y="76" transform="rotate(180 73.7 76)">o</text>
<text x="73.7" y="77.8" transform="rotate(180 73.7 77.8)">o</text>
<text x="73.7" y="79.6" transform="rotate(180 73.7 79.6)">o</text>
<text x="73.7" y="81.4" transform="rotate(180 73.7 81.4)">o</text>
<text x="73.7" y="83.1" transform="rotate(180 73.7 83.1)">o</text>
<text x="73.7" y="84.9" transform="rotate(180 73.7 84.9)">o</text>
</g>
</svg>
